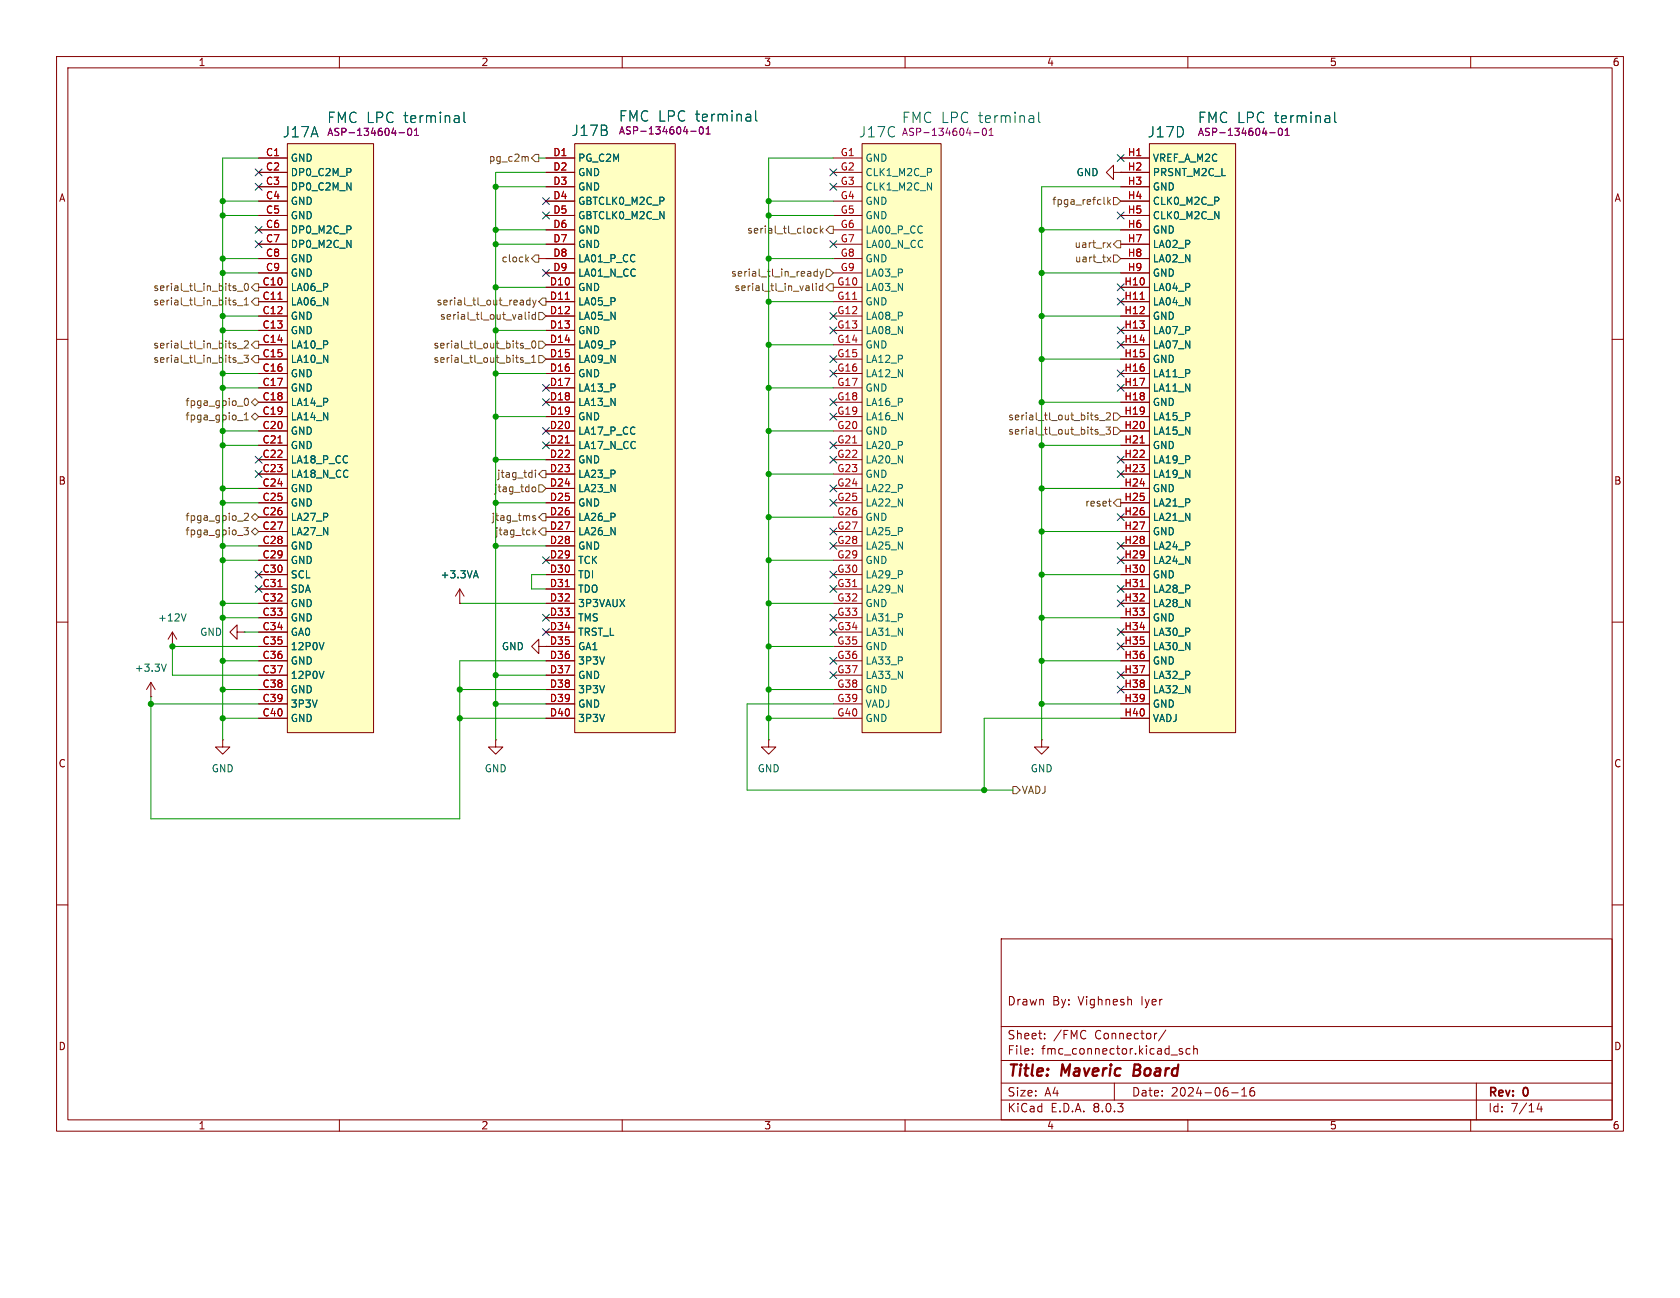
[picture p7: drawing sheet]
<svg xmlns="http://www.w3.org/2000/svg" width="279mm" height="216mm" viewBox="0 0 279 216" stroke-linecap="round" stroke-linejoin="round" font-family="sans-serif">
<g fill="none" stroke="#840000" stroke-width=".17">
<path d="M9.4 9.4h260.6v178.8h-260.6zM11.3 11.3h256.8v175h-256.8zM56.4 9.4v1.9M103.5 9.4v1.9M150.5 9.4v1.9M197.6 9.4v1.9M244.6 9.4v1.9M185.2 28.7v-1.2l-1.2 1.2 1.2 1.2v-1.2h1.2M186.4 28.7h.1M9.4 56.4h1.9M268.1 56.4h1.9M9.4 103.5h1.9"/>
<path d="M39.4 105.1v-1.2l-1.2 1.2 1.2 1.2v-1.2h1.2M40.6 105.1h.1M268.1 103.5h1.9M37 123.1v1.2h1.2l-1.2 1.1-1.2-1.1h1.2M37 123.1h.1M82.4 123.1v1.2h1.2l-1.2 1.1-1.2-1.1h1.2M82.4 123.1h.1M173.2 123.1v1.2h1.2l-1.2 1.1-1.2-1.1h1.2M173.2 123.1h.1M9.4 150.5h1.9M166.5 156.2h101.6v30.1h-101.6zM268.1 150.5h1.9"/>
<path d="M166.5 176.4h101.6M166.5 170.7h101.6M171.7 175.2v.1M171.7 174.5v.1M173.7 172.7v.1M173.7 171.9v.2M188.1 166.3l.1 .9M193.9 171.3l-1.2 1.8M196.6 174.5l-.3-.1-.2 .2 .1 .2 .4 .1v.4h-.5M197.9 174.5l-.4-.1-.3 .3v.4l.2 .2h.5M198.5 174.5l.2-.1 .4 .1v.8M198.5 173.9v1.4"/>
<path d="M56.4 186.3v1.9M103.5 186.3v1.9M150.5 186.3v1.9M166.5 183h101.6M166.5 180.2h101.6M185.3 180.2v2.8M197.6 186.3v1.9M204.8 181.8h1.1M206.5 182.3h.8M206.5 181.3l.4-.4v1.4M208.5 180.9a.56 .56 0 0 0-.6 .6v.5l.1 .2 .4 .1 .2-.1 .1-.5-.2-.2-.4-.1-.2 .3M244.6 186.3v1.9"/>
<path d="M245.5 180.2v6.1M256 183.5l-.4 1h.9M256.3 184v.9"/>
</g>
<path d="M188.7 177.1l-.2 1.8h.7" fill="none" stroke="#840000" stroke-width=".38"/>
<path d="M191.2 23.9h14.3v98h-14.3z" fill="#ffffc2"/>
<path d="M191.2 23.9h14.3v98h-14.3z" fill="none" stroke="#800000" stroke-width=".17"/>
<g fill="none" stroke="#840000" stroke-width=".17">
<path d="M186.4 26.3h4.8M186.4 28.7h4.8M186.4 31.1h4.8M186.4 33.5h4.8M186.4 35.8h4.8M186.4 38.2h4.8M186.4 47.8h4.8M186.4 50.2h4.8M186.4 52.6h4.8M186.4 55h4.8M186.4 57.3h4.8M186.4 59.7h4.8"/>
<path d="M186.4 40.6h4.8M186.4 43h4.8M186.4 45.4h4.8M186.4 62.1h4.8M186.4 64.5h4.8M186.4 66.9h4.8M186.4 69.3h4.8M186.4 71.7h4.8M186.4 74.1h4.8M186.4 76.5h4.8M186.4 78.9h4.8M76.5 98l-.8 1.2"/>
<path d="M76.5 98v2.4M76.5 98l.7 1.2M186.4 81.2h4.8M186.4 83.6h4.8M186.4 86h4.8M186.4 88.4h4.8M186.4 90.8h4.8M186.4 93.2h4.8M186.4 95.6h4.8M186.4 98h4.8M76.5 100.4h.1M186.4 100.4h4.8"/>
<path d="M186.4 102.7h4.8M186.4 105.1h4.8M186.4 107.5h4.8M186.4 109.9h4.8M186.4 112.3h4.8M186.4 114.7h4.8M186.4 117.1h4.8M186.4 119.5h4.8M127.8 123.1v1.2h1.2l-1.2 1.1-1.2-1.1h1.2M127.8 123.1h.1"/>
</g>
<path d="M189.6 49.8h.7M189.6 73.7h.7M189.6 97.6h.7" fill="none" stroke="#a90000" stroke-width=".17"/>
<path d="M221.1 19.3v1.1M221.1 19.6l-.1 .1M222 18.7v1.4l.2 .3M221.1 20.3l-.1 .1M78.9 95.8h.5M79.1 94.9l.4 1.2" fill="none" stroke="#006464" stroke-width=".17"/>
<path d="M211.2 22.1h.9M212.7 21.4a.64 .64 0 0 0 .3 1.1l.2-.1 .1-.3-.1-.7M213.7 22.5h.7M214 21.5l-.3 .2M214.1 21.3v1.2" fill="none" stroke="#840084" stroke-width=".17"/>
<path d="M95.6 23.9h16.7v98h-16.7z" fill="#ffffc2"/>
<path d="M95.6 23.9h16.7v98h-16.7z" fill="none" stroke="#800000" stroke-width=".17"/>
<g fill="none" stroke="#840000" stroke-width=".17">
<path d="M90.8 26.3h4.8M90.8 28.7h4.8M90.8 31.1h4.8M90.8 33.5h4.8M90.8 35.8h4.8M90.8 38.2h4.8M90.8 47.8h4.8M90.8 50.2h4.8M90.8 52.6h4.8M90.8 55h4.8M90.8 57.3h4.8M90.8 59.7h4.8"/>
<path d="M90.8 40.6h4.8M90.8 43h4.8M90.8 45.4h4.8M90.8 62.1h4.8M90.8 64.5h4.8M90.8 66.9h4.8M90.8 69.3h4.8M90.8 71.7h4.8M90.8 74.1h4.8M90.8 76.5h4.8M90.8 78.9h4.8M90.8 81.2h4.8"/>
<path d="M90.8 83.6h4.8M90.8 86h4.8M90.8 88.4h4.8M90.8 90.8h4.8M90.8 93.2h4.8M90.8 95.6h4.8M90.8 98h4.8M89.6 107.5v-1.2l-1.2 1.2 1.2 1.2v-1.2h1.2M90.8 107.5h.1M90.8 100.4h4.8M90.8 102.7h4.8M90.8 105.1h4.8"/>
<path d="M90.8 107.5h4.8M90.8 109.9h4.8M90.8 112.3h4.8M90.8 114.7h4.8M90.8 117.1h4.8M90.8 119.5h4.8"/>
</g>
<path d="M94 49.8h.7M94 73.7h.7M94 97.6h.7" fill="none" stroke="#a90000" stroke-width=".17"/>
<path d="M124.8 19.1l.1 1M124.9 19.4l-.2 .1M125.7 18.4v1.5l.2 .2M124.9 20.1h-.2" fill="none" stroke="#006464" stroke-width=".17"/>
<path d="M114.9 21.8h.9M116.4 21.2a.64 .64 0 0 0 .3 1.1l.2-.1 .1-.4-.1-.6M117.4 22.3h.7M117.7 21.3l-.3 .1M117.8 21.1v1.2" fill="none" stroke="#840084" stroke-width=".17"/>
<path d="M47.8 23.9h14.3v98h-14.3z" fill="#ffffc2"/>
<path d="M47.8 23.9h14.3v98h-14.3z" fill="none" stroke="#800000" stroke-width=".17"/>
<g fill="none" stroke="#840000" stroke-width=".17">
<path d="M43 26.3h4.8M43 28.7h4.8M43 31.1h4.8M43 33.5h4.8M43 35.8h4.8M43 38.2h4.8M43 47.8h4.8M43 50.2h4.8M43 52.6h4.8M43 55h4.8M43 57.3h4.8M43 59.7h4.8"/>
<path d="M43 40.6h4.8M43 43h4.8M43 45.4h4.8M43 62.1h4.8M43 64.5h4.8M43 66.9h4.8M43 69.3h4.8M43 71.7h4.8M43 74.1h4.8M43 76.5h4.8M43 78.9h4.8M43 81.2h4.8"/>
<path d="M43 83.6h4.8M43 86h4.8M43 88.4h4.8M43 90.8h4.8M43 93.2h4.8M43 95.6h4.8M43 98h4.8M25.1 115.9h.1M25.1 113.5l-.7 1.2M25.1 113.5v2.4M25.1 113.5l.7 1.2M28.7 107.5h.1"/>
<path d="M28.7 105.1l-.7 1.2M28.7 105.1v2.4M28.7 105.1l.7 1.2M43 100.4h4.8M43 102.7h4.8M43 105.1h4.8M43 107.5h4.8M43 109.9h4.8M43 112.3h4.8M43 114.7h4.8M43 117.1h4.8M43 119.5h4.8"/>
</g>
<path d="M46.2 49.8h.7M46.2 73.7h.7M46.2 97.6h.7" fill="none" stroke="#a90000" stroke-width=".17"/>
<path d="M76.3 19.3v1.1M76.3 19.6l-.1 .1M77.2 18.7v1.4l.2 .3M76.3 20.3l-.1 .1M27.6 110.5l-.3 1.2M30.9 102.1l-.3 1.2M53.9 106.9l-.4 1.2M53.9 111.7l-.4 1.1" fill="none" stroke="#006464" stroke-width=".17"/>
<path d="M66.4 22.1h.9M67.9 21.4a.64 .64 0 0 0 .3 1.1l.2-.1 .1-.3-.1-.7M68.9 22.5h.7M69.2 21.5l-.3 .2M69.3 21.3v1.2" fill="none" stroke="#840084" stroke-width=".17"/>
<path d="M143.4 23.9h13.1v98h-13.1z" fill="#ffffc2"/>
<path d="M143.4 23.9h13.1v98h-13.1z" fill="none" stroke="#800000" stroke-width=".17"/>
<g fill="none" stroke="#840000" stroke-width=".17">
<path d="M43 26.3h4.8M43 28.7h4.8M43 31.1h4.8M43 33.5h4.8M43 35.8h4.8M43 38.2h4.8M90.8 26.3h4.8M90.8 28.7h4.8M90.8 31.1h4.8M90.8 33.5h4.8M90.8 35.8h4.8M90.8 38.2h4.8"/>
<path d="M138.6 26.3h4.8M138.6 28.7h4.8M138.6 31.1h4.8M138.6 33.5h4.8M138.6 35.8h4.8M138.6 38.2h4.8M186.4 28.7h.1M186.4 26.3h4.8M186.4 28.7h4.8M186.4 31.1h4.8M186.4 33.5h4.8M186.4 35.8h4.8"/>
<path d="M186.4 38.2h4.8M43 47.8h4.8M43 50.2h4.8M43 52.6h4.8M43 55h4.8M43 57.3h4.8M43 59.7h4.8M43 40.6h4.8M43 43h4.8M43 45.4h4.8M90.8 47.8h4.8M90.8 50.2h4.8"/>
<path d="M90.8 52.6h4.8M90.8 55h4.8M90.8 57.3h4.8M90.8 59.7h4.8M90.8 40.6h4.8M90.8 43h4.8M90.8 45.4h4.8M138.6 47.8h4.8M138.6 50.2h4.8M138.6 52.6h4.8M138.6 55h4.8M138.6 57.3h4.8"/>
<path d="M138.6 59.7h4.8M138.6 40.6h4.8M138.6 43h4.8M138.6 45.4h4.8M186.4 47.8h4.8M186.4 50.2h4.8M186.4 52.6h4.8M186.4 55h4.8M186.4 57.3h4.8M186.4 59.7h4.8M186.4 40.6h4.8M186.4 43h4.8"/>
<path d="M186.4 45.4h4.8M43 62.1h4.8M43 64.5h4.8M43 66.9h4.8M43 69.3h4.8M43 71.7h4.8M43 74.1h4.8M43 76.5h4.8M43 78.9h4.8M90.8 62.1h4.8M90.8 64.5h4.8M90.8 66.9h4.8"/>
<path d="M90.8 69.3h4.8M90.8 71.7h4.8M90.8 74.1h4.8M90.8 76.5h4.8M90.8 78.9h4.8M138.6 62.1h4.8M138.6 64.5h4.8M138.6 66.9h4.8M138.6 69.3h4.8M138.6 71.7h4.8M138.6 74.1h4.8M138.6 76.5h4.8"/>
<path d="M138.6 78.9h4.8M186.4 62.1h4.8M186.4 64.5h4.8M186.4 66.9h4.8M186.4 69.3h4.8M186.4 71.7h4.8M186.4 74.1h4.8M186.4 76.5h4.8M186.4 78.9h4.8M43 81.2h4.8M43 83.6h4.8M43 86h4.8"/>
<path d="M43 88.4h4.8M43 90.8h4.8M43 93.2h4.8M43 95.6h4.8M43 98h4.8M90.8 81.2h4.8M90.8 83.6h4.8M90.8 86h4.8M90.8 88.4h4.8M90.8 90.8h4.8M90.8 93.2h4.8M90.8 95.6h4.8"/>
<path d="M90.8 98h4.8M138.6 81.2h4.8M138.6 83.6h4.8M138.6 86h4.8M138.6 88.4h4.8M138.6 90.8h4.8M138.6 93.2h4.8M138.6 95.6h4.8M138.6 98h4.8M186.4 81.2h4.8M186.4 83.6h4.8M186.4 86h4.8"/>
<path d="M186.4 88.4h4.8M186.4 90.8h4.8M186.4 93.2h4.8M186.4 95.6h4.8M186.4 98h4.8M43 100.4h4.8M43 102.7h4.8M43 105.1h4.8M43 107.5h4.8M43 109.9h4.8M43 112.3h4.8M43 114.7h4.8"/>
<path d="M43 117.1h4.8M43 119.5h4.8M76.5 100.4h.1M90.8 107.5h.1M90.8 100.4h4.8M90.8 102.7h4.8M90.8 105.1h4.8M90.8 107.5h4.8M90.8 109.9h4.8M90.8 112.3h4.8M90.8 114.7h4.8M90.8 117.1h4.8"/>
<path d="M90.8 119.5h4.8M138.6 100.4h4.8M138.6 102.7h4.8M138.6 105.1h4.8M138.6 107.5h4.8M138.6 109.9h4.8M138.6 112.3h4.8M138.6 114.7h4.8M138.6 117.1h4.8M138.6 119.5h4.8M186.4 100.4h4.8M186.4 102.7h4.8"/>
<path d="M186.4 105.1h4.8M186.4 107.5h4.8M186.4 109.9h4.8M186.4 112.3h4.8M186.4 114.7h4.8M186.4 117.1h4.8M186.4 119.5h4.8"/>
</g>
<g fill="none" stroke="#006464" stroke-width=".17">
<path d="M76.3 19.3v1.1M76.3 19.6l-.1 .1M77.2 18.7v1.4l.2 .3M124.8 19.1l.1 1M124.9 19.4l-.2 .1M125.7 18.4v1.5l.2 .2M171.8 19.3l.1 1.1M171.9 19.6l-.1 .1M172.7 18.7v1.4l.3 .3M221.1 19.3v1.1M221.1 19.6l-.1 .1M222 18.7v1.4l.2 .3"/>
<path d="M76.3 20.3l-.1 .1M124.9 20.1h-.2M171.9 20.3l-.1 .1M221.1 20.3l-.1 .1M78.9 95.8h.5M79.1 94.9l.4 1.2M53.9 106.9l-.4 1.2M53.9 111.7l-.4 1.1"/>
</g>
<g fill="none" stroke="#840084" stroke-width=".17">
<path d="M66.4 22.1h.9M67.9 21.4a.64 .64 0 0 0 .3 1.1l.2-.1 .1-.3-.1-.7M68.9 22.5h.7M69.2 21.5l-.3 .2M69.3 21.3v1.2M114.9 21.8h.9M116.4 21.2a.64 .64 0 0 0 .3 1.1l.2-.1 .1-.4-.1-.6M117.4 22.3h.7M117.7 21.3l-.3 .1M117.8 21.1v1.2M161.9 22.1h1M163.5 21.4a.64 .64 0 0 0 .3 1.1l.1-.1 .1-.3-.1-.7"/>
<path d="M164.5 22.5h.7M164.7 21.5l-.2 .2M164.8 21.3v1.2M211.2 22.1h.9M212.7 21.4a.64 .64 0 0 0 .3 1.1l.2-.1 .1-.3-.1-.7M213.7 22.5h.7M214 21.5l-.3 .2M214.1 21.3v1.2"/>
</g>
<g fill="none" stroke="#725600" stroke-width=".17">
<path d="M87.5 26l.4 .2v.6M89 25.7h.6v1.2h-.6l-.6-.6zM135.9 38h-.3l-.2 .2 .1 .5h.4M136.4 37.6v1.2M136.6 38.3l.3 .5M136.9 38l-.5 .4M137.4 38.2l.6-.6h.6v1.2h-.6zM183.6 33.8l.2 .2M184.2 32.8v1.2M184.3 33.5l.4 .5M184.7 33.2l-.5 .5M185.2 32.9h.6l.6 .6-.6 .5h-.6z"/>
<path d="M38.9 50.3l.3 .1 .1 .2-.2 .1h-.2M38.9 49.9l.3 .1M39.2 48v.3M39.2 57.6v.2M39.2 59.9v.3M39.5 58h.9M39.5 50.8h.9M39.5 48.4h.9M40.6 59.1h.7l-.4 .4 .4 .2v.5l-.2 .1-.5-.1M40.6 50.7h.7M40.6 56.8l.5-.1 .2 .3-.7 .9h.7M40.6 49.9l.4-.4v1.2"/>
<path d="M40.8 47.2l.1-.1a.64 .64 0 0 1 .4 .6 .64 .64 0 0 1-.4 .6 .79 .79 0 0 1-.1-1.1zM41.8 59.7l.6-.6h.6v1.2h-.6zM42.4 49.6h.6v1.2h-.6l-.6-.6zM42.4 56.7h.6v1.2h-.6l-.6-.6zM42.4 47.2h.6v1.2h-.6l-.6-.6zM86.5 59.7l.6 .4-.2 .2-.4-.1M86.7 57.5l.3 .1 .1 .1-.2 .2h-.2M86.7 57.1l.3 .1M87 59.5h-.3l-.2 .2M87.3 58h.9M87.3 51.9v1l.2 .2M87.6 43.1l.3 .5"/>
<path d="M87.9 42.8l-.4 .4M88 51.9v.1M88 52.3v.8M88.1 49.5v1.2M88.1 50l-.3-.1-.2 .3 .1 .5h.4M88.4 59.4l.4-.3v1.2M88.5 56.8l.2-.1a.64 .64 0 0 1 .4 .6 .64 .64 0 0 1-.4 .6l-.2-.1-.1-.4zM88.6 49.9l.3 .8M88.9 50.7l-.3 .4M89 42.4h.6v1.2h-.6l-.6-.6zM89 51.9v1.2M89 52.4l-.3-.1-.2 .2 .1 .6h.4"/>
<path d="M89.2 49.9l-.3 .8M89.6 56.7h.6l.6 .6-.6 .6h-.6zM89.6 59.1h.6l.6 .6-.6 .6h-.6zM89.6 52h.6l.6 .6-.6 .6h-.6zM90.2 49.6h.6v1.2h-.6l-.6-.6zM135.1 47.1v1.1l.2 .1M135.8 47.1v.2M135.8 47.5v.8M135.9 44.8v1.1M135.9 45.2l-.3-.1-.2 .3 .1 .5h.4M136.4 45.1l.3 .8M136.7 45.9l-.3 .4"/>
<path d="M136.8 47.1v1.2M136.8 47.6l-.3-.1-.2 .3 .1 .5h.4M136.9 45.1l-.2 .8M137.4 44.8h.6l.6 .6-.6 .6h-.6zM138 47.2h.6v1.2h-.6l-.6-.6zM184.1 42.8l.6 .8M184.1 40.4l.6 .8M184.7 42.8l-.6 .8M184.7 40.4l-.6 .8M185.2 42.4h.6l.6 .6-.6 .6h-.6zM185.8 40h.6v1.2h-.6l-.6-.6zM39.5 60.4h.9"/>
<path d="M39.5 70h.9M40.6 69l.4-.4v1.2M40.6 69.8h.7M40.8 66.3h.1a.64 .64 0 0 1 .4 .6 .64 .64 0 0 1-.4 .6 .79 .79 0 0 1-.1-1.2zM41.8 66.9l.6-.6 .6 .6-.6 .6zM42.4 68.7l.6 .6-.6 .6-.6-.6zM87.3 60.4h.9M88.4 78.6l.1 .1M88.4 60.3h.7M88.5 78.2v1.2M88.5 79.3l-.1 .1M89 78.2v.1"/>
<path d="M89 78.6v.8M90.2 78.3h.6v1.1h-.6l-.6-.5zM182.3 69.4l.3 .1v.2l-.1 .1h-.3M182.3 71.8l.3 .1v.2l-.1 .1h-.3M182.3 69l.3 .1M182.3 71.4l.3 .1M182.9 70h.9M182.9 72.3h.9M183.9 71h.8l-.4 .5 .3 .1v.5l-.1 .1-.6-.1M184 68.8l.5-.2 .2 .4-.8 .8h.8M185.2 68.7h.6l.6 .6-.6 .6h-.6zM185.2 71.1h.6l.6 .6-.6 .6h-.6z"/>
<path d="M40.6 87.8h.7l-.4 .4 .4 .1v.5l-.2 .2-.5-.2M40.6 85.5l.5-.1 .2 .3-.7 .9h.7M41.8 88.4l.6-.6 .6 .6-.6 .6zM42.4 85.4l.6 .6-.6 .6-.6-.6zM88.5 81.2l.2-.2h.3l.1 .2-.1 .5-.3 .1-.2-.2M88.6 87.8v1.2M88.8 88.5l.3 .5M89 85.8h-.2l-.2 .1v.2l.4 .1v.3h-.4M89.1 88.2l-.5 .4M89.6 88.4l.6-.6h.6v1.2h-.6zM89.6 80.6h.6l.6 .6-.6 .6h-.6zM90.2 85.4h.6v1.2h-.6l-.6-.6z"/>
<path d="M184.3 83.4h.5M184.6 84.1l.2 .1M185.2 83.6l.6-.6h.6v1.2h-.6zM168.5 130.8h.6l.6 .6-.6 .6h-.6z"/>
</g>
<g fill="none" stroke="#009600" stroke-width=".17">
<path d="M37 33.5h6M37 35.8h6M43 26.3h-6v96.8M82.4 31.1h8.4M82.4 38.2h8.4M89.6 26.3h1.2M90.8 28.7h-8.4v94.4M127.8 33.5h10.8M127.8 35.8h10.8M138.6 26.3h-10.8v96.8M173.2 38.2h13.2M186.4 31.1h-13.2v92"/>
<path d="M37 45.4h6M37 52.6h6M37 43h6M37 55h6M82.4 55h8.4M82.4 47.8h8.4M82.4 40.6h8.4M127.8 43h10.8M127.8 50.2h10.8M127.8 57.3h10.8M173.2 45.4h13.2M173.2 52.6h13.2"/>
<path d="M173.2 59.7h13.2M37 64.5h6M37 62.1h6M37 74.1h6M37 71.7h6M82.4 76.5h8.4M82.4 62.1h8.4M82.4 69.3h8.4M127.8 64.5h10.8M127.8 71.7h10.8M127.8 78.9h10.8M173.2 74.1h13.2"/>
<path d="M173.2 66.9h13.2M37 90.8h6M37 93.2h6M37 83.6h6M37 81.2h6M82.4 90.8h8.4M82.4 83.6h8.4M90.8 95.6h-2.4v2.4h2.4M127.8 93.2h10.8M127.8 86h10.8M173.2 81.2h13.2M173.2 95.6h13.2"/>
<path d="M173.2 88.4h13.2M25.1 117.1h17.9M37 119.5h6M37 114.7h6M37 100.4h6M37 109.9h6M37 102.7h6M40.6 105.1h2.4M43 107.5h-14.3v4.8h14.3M76.5 119.5h14.3M76.5 114.7h14.3M76.5 100.4h14.3"/>
<path d="M82.4 117.1h8.4M82.4 112.3h8.4M90.8 109.9h-14.3v26.3h-51.4v-20.3M127.8 119.5h10.8M127.8 114.7h10.8M127.8 100.4h10.8M127.8 107.5h10.8M138.6 117.1h-14.3v14.3h44.2M173.2 117.1h13.2M173.2 109.9h13.2M173.2 102.7h13.2M186.4 119.5h-22.7v11.9"/>
</g>
<path d="M89.6 43h1.2" fill="none" stroke="#c20000" stroke-width=".17"/>
<g fill="none" stroke="#000084" stroke-width=".17">
<path d="M42.4 37.7l1.2 1.1M42.4 30.5l1.2 1.1M42.4 28.1l1.2 1.1M43.6 37.7l-1.2 1.1M43.6 30.5l-1.2 1.1M43.6 28.1l-1.2 1.1M90.2 32.9l1.2 1.1M90.2 35.3l1.2 1.1M91.4 32.9l-1.2 1.1M91.4 35.3l-1.2 1.1M138 30.5l1.2 1.1M138 28.1l1.2 1.1"/>
<path d="M139.2 30.5l-1.2 1.1M139.2 28.1l-1.2 1.1M185.8 25.7l1.2 1.2M185.8 35.3l1.2 1.1M187 25.7l-1.2 1.2M187 35.3l-1.2 1.1M42.4 40l1.2 1.2M43.6 40l-1.2 1.2M90.2 44.8l1.2 1.2M91.4 44.8l-1.2 1.2M138 40l1.2 1.2M138 52l1.2 1.1"/>
<path d="M138 54.4l1.2 1.1M138 59.2l1.2 1.1M139.2 40l-1.2 1.2M139.2 52l-1.2 1.1M139.2 54.4l-1.2 1.1M139.2 59.2l-1.2 1.1M185.8 47.2l1.2 1.2M185.8 49.6l1.2 1.2M185.8 54.4l1.2 1.1M185.8 56.8l1.2 1.1M187 47.2l-1.2 1.2M187 54.4l-1.2 1.1"/>
<path d="M187 56.8l-1.2 1.1M187 49.6l-1.2 1.2M42.4 75.9l1.2 1.1M42.4 78.3l1.2 1.1M43.6 75.9l-1.2 1.1M43.6 78.3l-1.2 1.1M90.2 63.9l1.2 1.2M90.2 66.3l1.2 1.2M90.2 73.5l1.2 1.1M90.2 71.1l1.2 1.2M91.4 63.9l-1.2 1.2M91.4 66.3l-1.2 1.2"/>
<path d="M91.4 73.5l-1.2 1.1M91.4 71.1l-1.2 1.2M138 73.5l1.2 1.1M138 75.9l1.2 1.1M138 68.7l1.2 1.2M138 61.6l1.2 1.1M138 66.3l1.2 1.2M139.2 73.5l-1.2 1.1M139.2 75.9l-1.2 1.1M139.2 68.7l-1.2 1.2M139.2 61.6l-1.2 1.1M139.2 66.3l-1.2 1.2"/>
<path d="M185.8 78.3l1.2 1.1M185.8 75.9l1.2 1.1M185.8 61.6l1.2 1.1M185.8 63.9l1.2 1.2M187 63.9l-1.2 1.2M187 78.3l-1.2 1.1M187 75.9l-1.2 1.1M187 61.6l-1.2 1.1M42.4 95l1.2 1.2M42.4 97.4l1.2 1.1M43.6 95l-1.2 1.2M43.6 97.4l-1.2 1.1"/>
<path d="M90.2 92.6l1.2 1.2M91.4 92.6l-1.2 1.2M138 80.7l1.2 1.1M138 95l1.2 1.2M138 97.4l1.2 1.1M138 90.2l1.2 1.2M138 87.8l1.2 1.2M138 83.1l1.2 1.1M139.2 80.7l-1.2 1.1M139.2 95l-1.2 1.2M139.2 97.4l-1.2 1.1M139.2 90.2l-1.2 1.2"/>
<path d="M139.2 87.8l-1.2 1.2M139.2 83.1l-1.2 1.1M185.8 92.6l1.2 1.2M185.8 99.8l1.2 1.1M185.8 97.4l1.2 1.1M185.8 85.4l1.2 1.2M185.8 90.2l1.2 1.2M187 92.6l-1.2 1.2M187 99.8l-1.2 1.1M187 97.4l-1.2 1.1M187 85.4l-1.2 1.2M187 90.2l-1.2 1.2"/>
<path d="M90.2 104.6l1.2 1.1M90.2 102.2l1.2 1.1M91.4 102.2l-1.2 1.1M91.4 104.6l-1.2 1.1M138 102.2l1.2 1.1M138 104.6l1.2 1.1M138 109.3l1.2 1.2M138 111.7l1.2 1.2M139.2 102.2l-1.2 1.1M139.2 104.6l-1.2 1.1M139.2 109.3l-1.2 1.2M139.2 111.7l-1.2 1.2"/>
<path d="M185.8 111.7l1.2 1.2M185.8 107l1.2 1.1M185.8 104.6l1.2 1.1M185.8 114.1l1.2 1.2M187 111.7l-1.2 1.2M187 107l-1.2 1.1M187 104.6l-1.2 1.1M187 114.1l-1.2 1.2"/>
</g>
<path d="M46.2 49.8h.7M94 49.8h.7M189.6 49.8h.7M46.2 73.7h.7M94 73.7h.7M189.6 73.7h.7M46.2 97.6h.7M94 97.6h.7M189.6 97.6h.7" fill="none" stroke="#a90000" stroke-width=".17"/>
<g fill="#009600" stroke="#009600" stroke-width=".17">
<circle cx="127.8" cy="71.7" r=".43"/>
<circle cx="127.8" cy="114.7" r=".43"/>
<circle cx="127.8" cy="119.5" r=".43"/>
<circle cx="127.8" cy="86" r=".43"/>
<circle cx="163.7" cy="131.4" r=".43"/>
<circle cx="173.2" cy="117.1" r=".43"/>
<circle cx="173.2" cy="95.6" r=".43"/>
<circle cx="173.2" cy="102.7" r=".43"/>
<circle cx="173.2" cy="109.9" r=".43"/>
<circle cx="173.2" cy="88.4" r=".43"/>
<circle cx="127.8" cy="50.2" r=".43"/>
<circle cx="127.8" cy="57.3" r=".43"/>
<circle cx="127.8" cy="78.9" r=".43"/>
<circle cx="127.8" cy="64.5" r=".43"/>
<circle cx="127.8" cy="35.8" r=".43"/>
<circle cx="173.2" cy="52.6" r=".43"/>
<circle cx="173.2" cy="45.4" r=".43"/>
<circle cx="173.2" cy="66.9" r=".43"/>
<circle cx="173.2" cy="81.2" r=".43"/>
<circle cx="173.2" cy="74.1" r=".43"/>
<circle cx="173.2" cy="59.7" r=".43"/>
<circle cx="173.2" cy="38.2" r=".43"/>
<circle cx="82.4" cy="38.2" r=".43"/>
<circle cx="82.4" cy="31.1" r=".43"/>
<circle cx="127.8" cy="43" r=".43"/>
<circle cx="82.4" cy="40.6" r=".43"/>
<circle cx="127.8" cy="33.5" r=".43"/>
<circle cx="82.4" cy="62.1" r=".43"/>
<circle cx="82.4" cy="55" r=".43"/>
<circle cx="37" cy="33.5" r=".43"/>
<circle cx="82.4" cy="47.8" r=".43"/>
<circle cx="37" cy="81.2" r=".43"/>
<circle cx="37" cy="83.6" r=".43"/>
<circle cx="82.4" cy="83.6" r=".43"/>
<circle cx="82.4" cy="69.3" r=".43"/>
<circle cx="82.4" cy="76.5" r=".43"/>
<circle cx="82.4" cy="90.8" r=".43"/>
<circle cx="37" cy="93.2" r=".43"/>
<circle cx="37" cy="90.8" r=".43"/>
<circle cx="127.8" cy="107.5" r=".43"/>
<circle cx="127.8" cy="93.2" r=".43"/>
<circle cx="127.8" cy="100.4" r=".43"/>
<circle cx="37" cy="109.9" r=".43"/>
<circle cx="82.4" cy="117.1" r=".43"/>
<circle cx="76.5" cy="114.7" r=".43"/>
<circle cx="82.4" cy="112.3" r=".43"/>
<circle cx="76.5" cy="119.5" r=".43"/>
<circle cx="25.1" cy="117.1" r=".43"/>
<circle cx="37" cy="102.7" r=".43"/>
<circle cx="37" cy="100.4" r=".43"/>
<circle cx="37" cy="114.7" r=".43"/>
<circle cx="37" cy="119.5" r=".43"/>
<circle cx="28.7" cy="107.5" r=".43"/>
<circle cx="37" cy="64.5" r=".43"/>
<circle cx="37" cy="62.1" r=".43"/>
<circle cx="37" cy="43" r=".43"/>
<circle cx="37" cy="45.4" r=".43"/>
<circle cx="37" cy="35.8" r=".43"/>
<circle cx="37" cy="74.1" r=".43"/>
<circle cx="37" cy="71.7" r=".43"/>
<circle cx="37" cy="55" r=".43"/>
<circle cx="37" cy="52.6" r=".43"/>
</g>
<g font-size="2.6" fill="#840000">
<text x="167.5" y="179.6">Title:</text>
<text x="176.5" y="179.6">Maveric</text>
<text x="189.3" y="179.6">Board</text>
</g>
<g font-size="2.4" fill="#006464">
<text x="46.9" y="23.1">J17A</text>
<text x="95" y="22.8">J17B</text>
<text x="142.8" y="23.1">J17C</text>
<text x="190.8" y="23.1">J17D</text>
</g>
<g font-size="2.4" fill="#840084">
<text x="54.3" y="20.7">FMC LPC terminal</text>
<text x="102.9" y="20.4">FMC LPC terminal</text>
<text x="149.9" y="20.7">FMC LPC terminal</text>
<text x="199.1" y="20.7">FMC LPC terminal</text>
</g>
<g font-size="2" fill="#840000">
<text x="167.5" y="167.4">Drawn</text>
<text x="175" y="167.4">By:</text>
<text x="179.4" y="167.4">Vighnesh</text>
<text x="189.9" y="167.4">Iyer</text>
<text x="167.5" y="173.1">Sheet:</text>
<text x="175.2" y="173.1">/FMC</text>
<text x="182.1" y="173.1">Connector/</text>
<text x="167.5" y="175.6">File:</text>
<text x="173.2" y="175.6">fmc_connector.kicad_sch</text>
<text x="167.5" y="185.2">KiCad</text>
<text x="167.5" y="182.6">Size:</text>
<text x="173.7" y="182.6">A4</text>
<text x="174.7" y="185.2">E.D.A.</text>
<text x="181.9" y="185.2">8.0.3</text>
<text x="188.1" y="182.6">Date:</text>
<text x="194.7" y="182.6">2024-06-16</text>
<text x="247.4" y="182.8">Rev:</text>
<text x="247.4" y="185.2">Id:</text>
<text x="251.3" y="185.2">7/14</text>
<text x="253.4" y="182.8">0</text>
</g>
<g font-size="1.7" fill="#840000">
<text x="32.9" y="11.2">1</text>
<text x="80" y="11.2">2</text>
<text x="127" y="11.2">3</text>
<text x="174" y="11.2">4</text>
<text x="221.1" y="11.2">5</text>
<text x="268.1" y="11.2">6</text>
<text x="9.7" y="33.8">A</text>
<text x="268.4" y="33.8">A</text>
<text x="9.6" y="80.8">B</text>
<text x="268.3" y="80.8">B</text>
<text x="9.6" y="127.8">C</text>
<text x="268.3" y="127.8">C</text>
<text x="9.6" y="174.9">D</text>
<text x="268.3" y="174.9">D</text>
<text x="32.9" y="188">1</text>
<text x="80" y="188">2</text>
<text x="127" y="188">3</text>
<text x="174" y="188">4</text>
<text x="221.1" y="188">5</text>
<text x="268.1" y="188">6</text>
</g>
<g font-size="1.7" fill="#840084">
<text x="54.3" y="22.8">ASP-134604-01</text>
<text x="102.8" y="22.6">ASP-134604-01</text>
<text x="149.9" y="22.8">ASP-134604-01</text>
<text x="199.1" y="22.8">ASP-134604-01</text>
</g>
<g font-size="1.7" fill="#a90000">
<text x="44.1" y="26">C1</text>
<text x="44.1" y="28.4">C2</text>
<text x="91.9" y="26">D1</text>
<text x="91.9" y="28.4">D2</text>
<text x="139.7" y="26">G1</text>
<text x="139.7" y="28.4">G2</text>
<text x="187.5" y="26">H1</text>
<text x="187.5" y="28.4">H2</text>
<text x="44.1" y="30.8">C3</text>
<text x="44.1" y="33.2">C4</text>
<text x="44.1" y="35.6">C5</text>
<text x="91.9" y="30.8">D3</text>
<text x="91.9" y="33.2">D4</text>
<text x="91.9" y="35.6">D5</text>
<text x="139.7" y="30.8">G3</text>
<text x="139.7" y="33.2">G4</text>
<text x="139.7" y="35.6">G5</text>
<text x="187.5" y="30.8">H3</text>
<text x="187.5" y="33.2">H4</text>
<text x="187.5" y="35.6">H5</text>
<text x="44.1" y="38">C6</text>
<text x="44.1" y="40.4">C7</text>
<text x="91.9" y="38">D6</text>
<text x="91.9" y="40.4">D7</text>
<text x="139.7" y="38">G6</text>
<text x="139.7" y="40.4">G7</text>
<text x="187.5" y="38">H6</text>
<text x="187.5" y="40.4">H7</text>
<text x="43.6" y="47.6">C10</text>
<text x="44.1" y="42.8">C8</text>
<text x="44.1" y="45.2">C9</text>
<text x="91.4" y="47.6">D10</text>
<text x="91.9" y="42.8">D8</text>
<text x="91.9" y="45.2">D9</text>
<text x="139.1" y="47.6">G10</text>
<text x="139.7" y="42.8">G8</text>
<text x="139.7" y="45.2">G9</text>
<text x="186.9" y="47.6">H10</text>
<text x="187.5" y="42.8">H8</text>
<text x="187.5" y="45.2">H9</text>
<text x="43.6" y="49.9">C11</text>
<text x="43.6" y="52.3">C12</text>
<text x="91.4" y="49.9">D11</text>
<text x="91.4" y="52.3">D12</text>
<text x="139.1" y="49.9">G11</text>
<text x="139.1" y="52.3">G12</text>
<text x="186.9" y="49.9">H11</text>
<text x="186.9" y="52.3">H12</text>
<text x="43.6" y="54.7">C13</text>
<text x="43.6" y="57.1">C14</text>
<text x="43.6" y="59.5">C15</text>
<text x="91.4" y="54.7">D13</text>
<text x="91.4" y="57.1">D14</text>
<text x="91.4" y="59.5">D15</text>
<text x="139.1" y="54.7">G13</text>
<text x="139.1" y="57.1">G14</text>
<text x="139.1" y="59.5">G15</text>
<text x="186.9" y="54.7">H13</text>
<text x="186.9" y="57.1">H14</text>
<text x="186.9" y="59.5">H15</text>
<text x="43.6" y="61.9">C16</text>
<text x="43.6" y="64.3">C17</text>
<text x="91.4" y="61.9">D16</text>
<text x="91.4" y="64.3">D17</text>
<text x="139.1" y="61.9">G16</text>
<text x="139.1" y="64.3">G17</text>
<text x="186.9" y="61.9">H16</text>
<text x="186.9" y="64.3">H17</text>
<text x="43.6" y="66.7">C18</text>
<text x="43.6" y="69.1">C19</text>
<text x="43.6" y="71.4">C20</text>
<text x="91.4" y="66.7">D18</text>
<text x="91.4" y="69.1">D19</text>
<text x="91.4" y="71.4">D20</text>
<text x="139.1" y="66.7">G18</text>
<text x="139.1" y="69.1">G19</text>
<text x="139.1" y="71.4">G20</text>
<text x="186.9" y="66.7">H18</text>
<text x="186.9" y="69.1">H19</text>
<text x="186.9" y="71.4">H20</text>
<text x="43.6" y="73.8">C21</text>
<text x="43.6" y="76.2">C22</text>
<text x="91.4" y="73.8">D21</text>
<text x="91.4" y="76.2">D22</text>
<text x="139.1" y="73.8">G21</text>
<text x="139.1" y="76.2">G22</text>
<text x="186.9" y="73.8">H21</text>
<text x="186.9" y="76.2">H22</text>
<text x="43.6" y="78.6">C23</text>
<text x="43.6" y="81">C24</text>
<text x="43.6" y="83.4">C25</text>
<text x="91.4" y="78.6">D23</text>
<text x="91.4" y="81">D24</text>
<text x="91.4" y="83.4">D25</text>
<text x="139.1" y="78.6">G23</text>
<text x="139.1" y="81">G24</text>
<text x="139.1" y="83.4">G25</text>
<text x="186.9" y="78.6">H23</text>
<text x="186.9" y="81">H24</text>
<text x="186.9" y="83.4">H25</text>
<text x="43.6" y="85.8">C26</text>
<text x="43.6" y="88.2">C27</text>
<text x="91.4" y="85.8">D26</text>
<text x="91.4" y="88.2">D27</text>
<text x="139.1" y="85.8">G26</text>
<text x="139.1" y="88.2">G27</text>
<text x="186.9" y="85.8">H26</text>
<text x="186.9" y="88.2">H27</text>
<text x="43.6" y="90.6">C28</text>
<text x="43.6" y="93">C29</text>
<text x="43.6" y="95.3">C30</text>
<text x="91.4" y="90.6">D28</text>
<text x="91.4" y="93">D29</text>
<text x="91.4" y="95.3">D30</text>
<text x="139.1" y="90.6">G28</text>
<text x="139.1" y="93">G29</text>
<text x="139.1" y="95.3">G30</text>
<text x="186.9" y="90.6">H28</text>
<text x="186.9" y="93">H29</text>
<text x="186.9" y="95.3">H30</text>
<text x="43.6" y="97.7">C31</text>
<text x="43.6" y="100.1">C32</text>
<text x="91.4" y="97.7">D31</text>
<text x="91.4" y="100.1">D32</text>
<text x="139.1" y="97.7">G31</text>
<text x="139.1" y="100.1">G32</text>
<text x="186.9" y="97.7">H31</text>
<text x="186.9" y="100.1">H32</text>
<text x="43.6" y="102.5">C33</text>
<text x="43.6" y="104.9">C34</text>
<text x="43.6" y="107.3">C35</text>
<text x="91.4" y="102.5">D33</text>
<text x="91.4" y="104.9">D34</text>
<text x="91.4" y="107.3">D35</text>
<text x="139.1" y="102.5">G33</text>
<text x="139.1" y="104.9">G34</text>
<text x="139.1" y="107.3">G35</text>
<text x="186.9" y="102.5">H33</text>
<text x="186.9" y="104.9">H34</text>
<text x="186.9" y="107.3">H35</text>
<text x="43.6" y="109.7">C36</text>
<text x="43.6" y="112.1">C37</text>
<text x="91.4" y="109.7">D36</text>
<text x="91.4" y="112.1">D37</text>
<text x="139.1" y="109.7">G36</text>
<text x="139.1" y="112.1">G37</text>
<text x="186.9" y="109.7">H36</text>
<text x="186.9" y="112.1">H37</text>
<text x="43.6" y="114.5">C38</text>
<text x="43.6" y="116.8">C39</text>
<text x="43.6" y="119.2">C40</text>
<text x="91.4" y="114.5">D38</text>
<text x="91.4" y="116.8">D39</text>
<text x="91.4" y="119.2">D40</text>
<text x="139.1" y="114.5">G38</text>
<text x="139.1" y="116.8">G39</text>
<text x="139.1" y="119.2">G40</text>
<text x="186.9" y="114.5">H38</text>
<text x="186.9" y="116.8">H39</text>
<text x="186.9" y="119.2">H40</text>
</g>
<g font-size="1.7" fill="#006464">
<text x="48.3" y="27.1">GND</text>
<text x="48.3" y="29.5">DP0_C2M_P</text>
<text x="96.1" y="27.1">PG_C2M</text>
<text x="96.1" y="29.5">GND</text>
<text x="143.8" y="27.1">GND</text>
<text x="143.8" y="29.5">CLK1_M2C_P</text>
<text x="179" y="29.5">GND</text>
<text x="191.6" y="27.1">VREF_A_M2C</text>
<text x="191.6" y="29.5">PRSNT_M2C_L</text>
<text x="48.3" y="31.9">DP0_C2M_N</text>
<text x="48.3" y="34.3">GND</text>
<text x="96.1" y="31.9">GND</text>
<text x="96.1" y="34.3">GBTCLK0_M2C_P</text>
<text x="143.8" y="31.9">CLK1_M2C_N</text>
<text x="143.8" y="34.3">GND</text>
<text x="191.6" y="31.9">GND</text>
<text x="191.6" y="34.3">CLK0_M2C_P</text>
<text x="48.3" y="36.7">GND</text>
<text x="48.3" y="39">DP0_M2C_P</text>
<text x="48.3" y="41.4">DP0_M2C_N</text>
<text x="96.1" y="36.7">GBTCLK0_M2C_N</text>
<text x="96.1" y="39">GND</text>
<text x="96.1" y="41.4">GND</text>
<text x="143.8" y="36.7">GND</text>
<text x="143.8" y="39">LA00_P_CC</text>
<text x="143.8" y="41.4">LA00_N_CC</text>
<text x="191.6" y="36.7">CLK0_M2C_N</text>
<text x="191.6" y="39">GND</text>
<text x="191.6" y="41.4">LA02_P</text>
<text x="48.3" y="43.8">GND</text>
<text x="48.3" y="46.2">GND</text>
<text x="96.1" y="43.8">LA01_P_CC</text>
<text x="96.1" y="46.2">LA01_N_CC</text>
<text x="143.8" y="43.8">GND</text>
<text x="143.8" y="46.2">LA03_P</text>
<text x="191.6" y="43.8">LA02_N</text>
<text x="191.6" y="46.2">GND</text>
<text x="48.3" y="48.6">LA06_P</text>
<text x="48.3" y="51">LA06_N</text>
<text x="48.3" y="53.4">GND</text>
<text x="96.1" y="48.6">GND</text>
<text x="96.1" y="51">LA05_P</text>
<text x="96.1" y="53.4">LA05_N</text>
<text x="143.8" y="48.6">LA03_N</text>
<text x="143.8" y="51">GND</text>
<text x="143.8" y="53.4">LA08_P</text>
<text x="191.6" y="48.6">LA04_P</text>
<text x="191.6" y="51">LA04_N</text>
<text x="191.6" y="53.4">GND</text>
<text x="48.3" y="55.8">GND</text>
<text x="48.3" y="58.2">LA10_P</text>
<text x="96.1" y="55.8">GND</text>
<text x="96.1" y="58.2">LA09_P</text>
<text x="143.8" y="55.8">LA08_N</text>
<text x="143.8" y="58.2">GND</text>
<text x="191.6" y="55.8">LA07_P</text>
<text x="191.6" y="58.2">LA07_N</text>
<text x="48.3" y="60.5">LA10_N</text>
<text x="48.3" y="62.9">GND</text>
<text x="48.3" y="65.3">GND</text>
<text x="96.1" y="60.5">LA09_N</text>
<text x="96.1" y="62.9">GND</text>
<text x="96.1" y="65.3">LA13_P</text>
<text x="143.8" y="60.5">LA12_P</text>
<text x="143.8" y="62.9">LA12_N</text>
<text x="143.8" y="65.3">GND</text>
<text x="191.6" y="60.5">GND</text>
<text x="191.6" y="62.9">LA11_P</text>
<text x="191.6" y="65.3">LA11_N</text>
<text x="48.3" y="67.7">LA14_P</text>
<text x="48.3" y="70.1">LA14_N</text>
<text x="96.1" y="67.7">LA13_N</text>
<text x="96.1" y="70.1">GND</text>
<text x="143.8" y="67.7">LA16_P</text>
<text x="143.8" y="70.1">LA16_N</text>
<text x="191.6" y="67.7">GND</text>
<text x="191.6" y="70.1">LA15_P</text>
<text x="48.3" y="72.5">GND</text>
<text x="48.3" y="74.9">GND</text>
<text x="48.3" y="77.3">LA18_P_CC</text>
<text x="96.1" y="72.5">LA17_P_CC</text>
<text x="96.1" y="74.9">LA17_N_CC</text>
<text x="96.1" y="77.3">GND</text>
<text x="143.8" y="72.5">GND</text>
<text x="143.8" y="74.9">LA20_P</text>
<text x="143.8" y="77.3">LA20_N</text>
<text x="191.6" y="72.5">LA15_N</text>
<text x="191.6" y="74.9">GND</text>
<text x="191.6" y="77.3">LA19_P</text>
<text x="48.3" y="79.7">LA18_N_CC</text>
<text x="48.3" y="82.1">GND</text>
<text x="96.1" y="79.7">LA23_P</text>
<text x="96.1" y="82.1">LA23_N</text>
<text x="143.8" y="79.7">GND</text>
<text x="143.8" y="82.1">LA22_P</text>
<text x="191.6" y="79.7">LA19_N</text>
<text x="191.6" y="82.1">GND</text>
<text x="48.3" y="84.4">GND</text>
<text x="48.3" y="86.8">LA27_P</text>
<text x="48.3" y="89.2">LA27_N</text>
<text x="96.1" y="84.4">GND</text>
<text x="96.1" y="86.8">LA26_P</text>
<text x="96.1" y="89.2">LA26_N</text>
<text x="143.8" y="84.4">LA22_N</text>
<text x="143.8" y="86.8">GND</text>
<text x="143.8" y="89.2">LA25_P</text>
<text x="191.6" y="84.4">LA21_P</text>
<text x="191.6" y="86.8">LA21_N</text>
<text x="191.6" y="89.2">GND</text>
<text x="48.3" y="91.6">GND</text>
<text x="48.3" y="94">GND</text>
<text x="96.1" y="91.6">GND</text>
<text x="96.1" y="94">TCK</text>
<text x="143.8" y="91.6">LA25_N</text>
<text x="143.8" y="94">GND</text>
<text x="191.6" y="91.6">LA24_P</text>
<text x="191.6" y="94">LA24_N</text>
<text x="48.3" y="96.4">SCL</text>
<text x="48.3" y="98.8">SDA</text>
<text x="48.3" y="101.2">GND</text>
<text x="73.2" y="96.4">+3.3VA</text>
<text x="96.1" y="96.4">TDI</text>
<text x="96.1" y="98.8">TDO</text>
<text x="96.1" y="101.2">3P3VAUX</text>
<text x="143.8" y="96.4">LA29_P</text>
<text x="143.8" y="98.8">LA29_N</text>
<text x="143.8" y="101.2">GND</text>
<text x="191.6" y="96.4">GND</text>
<text x="191.6" y="98.8">LA28_P</text>
<text x="191.6" y="101.2">LA28_N</text>
<text x="26.2" y="103.6">+12V</text>
<text x="33.2" y="105.9">GND</text>
<text x="48.3" y="103.6">GND</text>
<text x="48.3" y="105.9">GA0</text>
<text x="96.1" y="103.6">TMS</text>
<text x="96.1" y="105.9">TRST_L</text>
<text x="143.8" y="103.6">LA31_P</text>
<text x="143.8" y="105.9">LA31_N</text>
<text x="191.6" y="103.6">GND</text>
<text x="191.6" y="105.9">LA30_P</text>
<text x="22.3" y="111.9">+3.3V</text>
<text x="48.3" y="108.3">12P0V</text>
<text x="48.3" y="110.7">GND</text>
<text x="48.3" y="113.1">12P0V</text>
<text x="83.4" y="108.3">GND</text>
<text x="96.1" y="108.3">GA1</text>
<text x="96.1" y="110.7">3P3V</text>
<text x="96.1" y="113.1">GND</text>
<text x="143.8" y="108.3">GND</text>
<text x="143.8" y="110.7">LA33_P</text>
<text x="143.8" y="113.1">LA33_N</text>
<text x="191.6" y="108.3">LA30_N</text>
<text x="191.6" y="110.7">GND</text>
<text x="191.6" y="113.1">LA32_P</text>
<text x="48.3" y="115.5">GND</text>
<text x="48.3" y="117.9">3P3V</text>
<text x="96.1" y="115.5">3P3V</text>
<text x="96.1" y="117.9">GND</text>
<text x="143.8" y="115.5">GND</text>
<text x="143.8" y="117.9">VADJ</text>
<text x="191.6" y="115.5">LA32_N</text>
<text x="191.6" y="117.9">GND</text>
<text x="48.3" y="120.3">GND</text>
<text x="96.1" y="120.3">3P3V</text>
<text x="143.8" y="120.3">GND</text>
<text x="191.6" y="120.3">VADJ</text>
<text x="35.1" y="128.6">GND</text>
<text x="80.5" y="128.6">GND</text>
<text x="125.9" y="128.6">GND</text>
<text x="171.3" y="128.6">GND</text>
</g>
<g font-size="1.7" fill="#725600">
<text x="81.2" y="27.1">pg_c2m</text>
<text x="174.9" y="34.3">fpga_refclk</text>
<text x="124.2" y="39">serial_tl_clock</text>
<text x="178.6" y="41.4">uart_rx</text>
<text x="83.3" y="43.8">clock</text>
<text x="121.5" y="46.2">serial_tl_in_ready</text>
<text x="178.7" y="43.8">uart_tx</text>
<text x="25.4" y="51">serial_tl_in_bits_1</text>
<text x="25.4" y="48.6">serial_tl_in_bits_0</text>
<text x="72.5" y="51">serial_tl_out_ready</text>
<text x="73.1" y="53.4">serial_tl_out_valid</text>
<text x="122.1" y="48.6">serial_tl_in_valid</text>
<text x="25.4" y="58.2">serial_tl_in_bits_2</text>
<text x="72" y="58.2">serial_tl_out_bits_0</text>
<text x="25.4" y="60.5">serial_tl_in_bits_3</text>
<text x="72" y="60.5">serial_tl_out_bits_1</text>
<text x="30.7" y="70.1">fpga_gpio_1</text>
<text x="30.7" y="67.7">fpga_gpio_0</text>
<text x="167.6" y="70.1">serial_tl_out_bits_2</text>
<text x="167.6" y="72.5">serial_tl_out_bits_3</text>
<text x="82.1" y="82.1">jtag_tdo</text>
<text x="82.6" y="79.7">jtag_tdi</text>
<text x="30.7" y="86.8">fpga_gpio_2</text>
<text x="30.7" y="89.2">fpga_gpio_3</text>
<text x="81.7" y="86.8">jtag_tms</text>
<text x="82.2" y="89.2">jtag_tck</text>
<text x="180.4" y="84.4">reset</text>
<text x="169.8" y="132.2">VADJ</text>
</g>
</svg>
